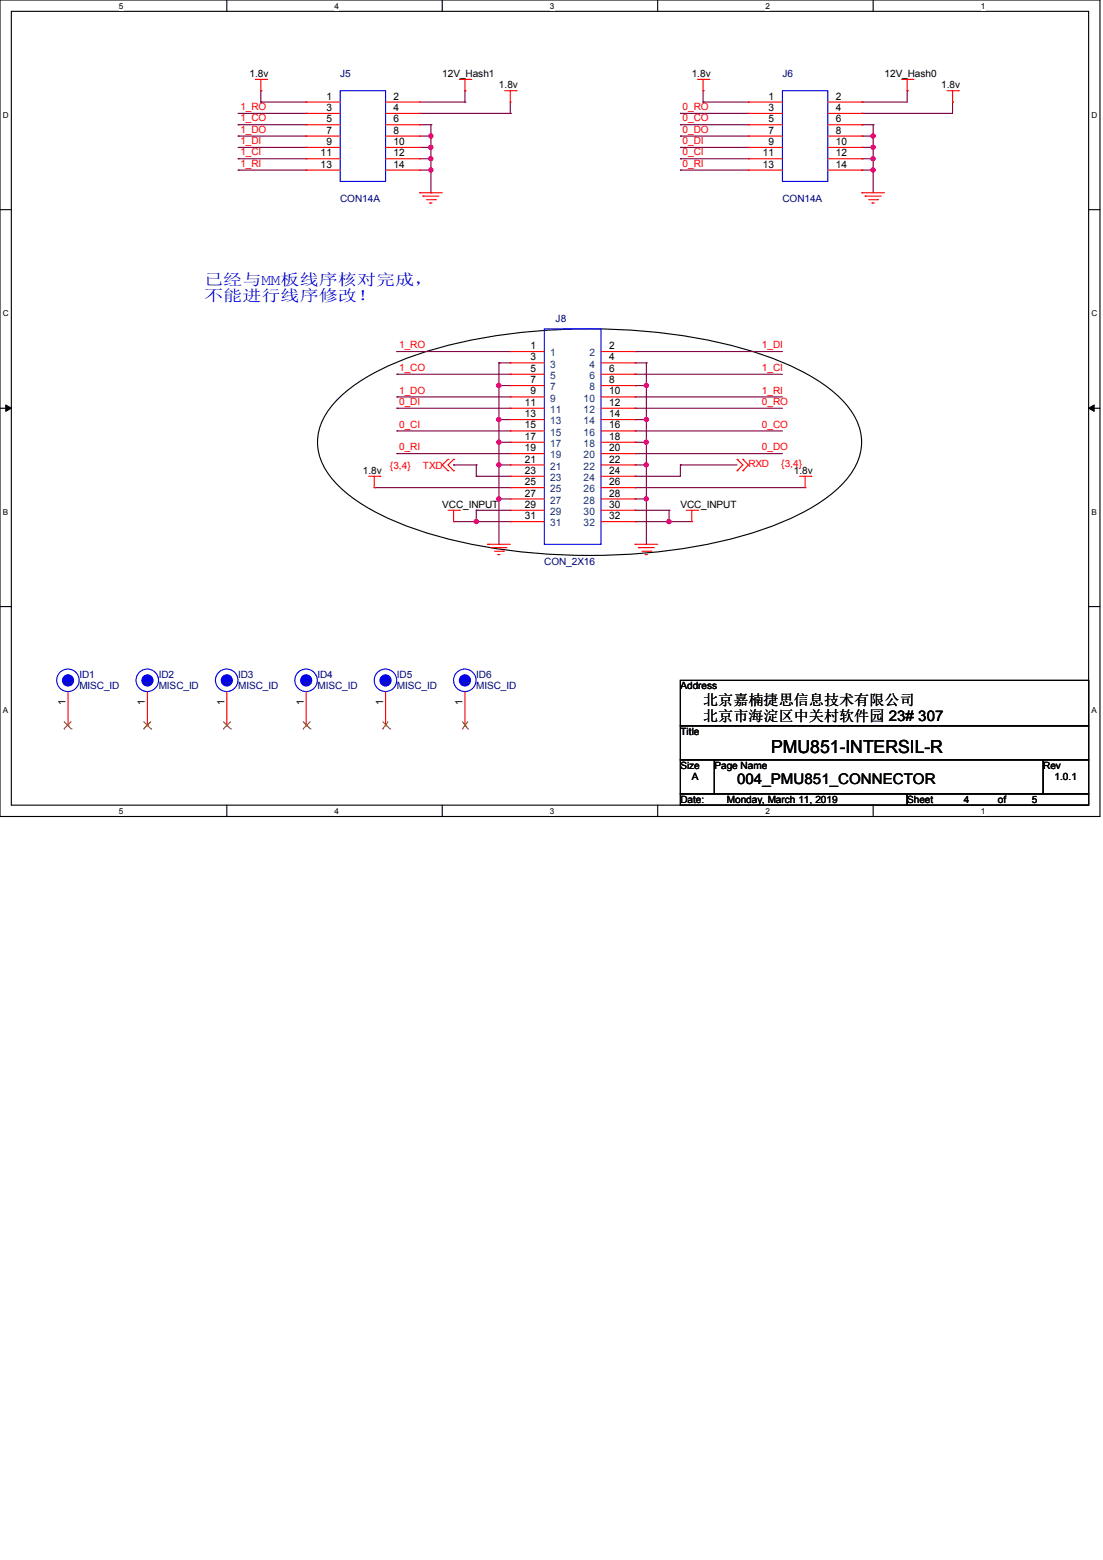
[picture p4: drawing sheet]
<svg xmlns="http://www.w3.org/2000/svg" width="210mm" height="297mm" viewBox="0 0 210 297" stroke-linecap="round" stroke-linejoin="round" font-family="sans-serif">
<path d="M0 0h209.4v155.4h-209.4zM2.2 2.2h205.1v151.1h-205.1z" fill="none" stroke="#000" stroke-width=".21"/>
<g fill="#fff">
<path d="M22.6 .3h.9v1.7h-.9z"/>
<path d="M22.6 153.5h.9v1.8h-.9z"/>
</g>
<path d="M43.2 0v2.2M43.2 153.3v2.1" fill="none" stroke="#000" stroke-width=".21"/>
<g fill="#fff">
<path d="M63.7 .3h.8v1.7h-.8z"/>
<path d="M63.7 153.5h.8v1.8h-.8z"/>
</g>
<path d="M84.2 0v2.2M84.2 153.3v2.1" fill="none" stroke="#000" stroke-width=".21"/>
<g fill="#fff">
<path d="M104.7 .3h.8v1.7h-.8z"/>
<path d="M104.7 153.5h.8v1.8h-.8z"/>
</g>
<path d="M125.2 0v2.2M125.2 153.3v2.1" fill="none" stroke="#000" stroke-width=".21"/>
<g fill="#fff">
<path d="M145.7 .3h.9v1.7h-.9z"/>
<path d="M145.7 153.5h.9v1.8h-.9z"/>
</g>
<path d="M166.2 0v2.2M166.2 153.3v2.1" fill="none" stroke="#000" stroke-width=".21"/>
<g fill="#fff">
<path d="M186.7 .3h.9v1.7h-.9z"/>
<path d="M186.7 153.5h.9v1.8h-.9z"/>
<path d="M.6 21h1.1v1.8h-1.1z"/>
<path d="M207.8 21h1.1v1.8h-1.1z"/>
<path d="M.6 58.8h1.1v1.7h-1.1z"/>
<path d="M207.8 58.8h1.1v1.7h-1.1z"/>
</g>
<path d="M0 39.9h2.2M207.3 39.9h2.1" fill="none" stroke="#000" stroke-width=".21"/>
<g fill="#fff">
<path d="M.6 96.6h1v1.7h-1z"/>
<path d="M207.8 96.6h1v1.7h-1z"/>
</g>
<path d="M0 77.7h2.2M207.3 77.7h2.1" fill="none" stroke="#000" stroke-width=".21"/>
<path d="M1.1 77.1l1.1 .6-1.1 .6zM207.3 77.7l1-.6v1.2z" fill="#000" stroke="#000" stroke-width=".19"/>
<g fill="#fff">
<path d="M.6 134.4h.9v1.7h-.9z"/>
<path d="M207.8 134.4h1v1.7h-1z"/>
</g>
<path d="M64.5 75.8a41.1 41.1 0 0 1 16.1-8.7 113.6 113.6 0 0 1 48.7-3.3 75.5 75.5 0 0 1 23.9 7.2 24.4 24.4 0 0 1 9 7.4 10 10 0 0 1-1 12.9 31.1 31.1 0 0 1-12.3 8.1 98.5 98.5 0 0 1-36.7 6.3 98.5 98.5 0 0 1-36.6-6.3 33 33 0 0 1-12.3-8.1 10.2 10.2 0 0 1 0-14.2zM0 115.5h2.2M207.3 115.5h2.1M129.5 129.5h77.8v8.7h-77.8zM129.5 138.2h77.8v6.5h-77.8zM129.5 144.7h6.5v6.4h-6.5zM129.5 151.1h43.2v2.2h-43.2zM136 144.7h62.6v6.4h-62.6zM172.7 151.1h34.6v2.2h-34.6zM198.6 144.7h8.7v6.4h-8.7z" fill="none" stroke="#000" stroke-width=".21"/>
<g fill="none" stroke="#800040" stroke-width=".21">
<path d="M49.7 19.4h.1M49.7 17.3h.1M49.7 19.4h8.6M49.7 17.3v2.1M79.9 19.4h8.6M88.5 19.4h.1M88.5 17.3h.1M88.5 17.3v2.1M97.2 19.4v2.2M133.9 19.4h.1M133.9 17.3h.1M133.9 19.4h8.6"/>
<path d="M133.9 17.3v2.1M164.1 19.4h.1M172.7 17.3h.1M172.7 17.3v2.1h-8.6M181.4 19.4h.1M181.4 19.4v2.2h-17.3M45.3 23.7h.1M45.3 25.9h.1M45.3 30.2h.1M45.3 32.4h.1M45.3 21.6h13M45.3 25.9h13"/>
<path d="M45.3 30.2h13M45.3 23.7h13M45.3 28.1h13M45.3 32.4h13M58.3 21.6h.1M58.3 28.1h.1M79.9 21.6h17.3M79.9 25.9h2.1M79.9 30.2h2.1M79.9 23.7h2.1M79.9 28.1h2.1M79.9 32.4h2.1"/>
<path d="M82 25.9h.1M82 28.1h.1M82 30.2h.1M82 32.4h.1M82 23.7h.1M82 36.7h.1M82 23.7v13M97.2 21.6h.1M129.5 21.6h.1M129.5 23.7h.1M129.5 25.9h.1M129.5 28.1h.1"/>
<path d="M129.5 30.2h.1M129.5 32.4h.1M129.5 21.6h13M129.5 25.9h13M129.5 30.2h13M129.5 23.7h13M129.5 28.1h13M129.5 32.4h13M164.1 23.7h.1M164.1 28.1h.1M164.1 32.4h.1M164.1 21.6h.1"/>
<path d="M164.1 25.9h.1M164.1 30.2h.1M164.1 25.9h2.1M164.1 30.2h2.1M164.1 23.7h2.1M164.1 28.1h2.1M164.1 32.4h2.1M166.2 23.7h.1M166.2 28.1h.1M166.2 32.4h.1M166.2 25.9h.1M166.2 30.2h.1"/>
<path d="M166.2 23.7v13M75.6 66.9h.1M75.6 77.7h.1M75.6 71.2h.1M75.6 75.6h.1M75.6 66.9h21.6M75.6 77.7h21.6M75.6 71.2h21.6M75.6 75.6h21.6M95 79.9h.1M95 73.4h.1M95 69.1h.1"/>
<path d="M95 69.1v34.5M95 79.9h2.2M95 73.4h2.2M95 69.1h2.2M120.9 66.9h.1M120.9 71.2h.1M120.9 75.6h.1M120.9 77.7h.1M120.9 69.1h.1M120.9 73.4h.1M120.9 79.9h.1M120.9 66.9h28.1"/>
<path d="M120.9 77.7h28.1M120.9 71.2h28.1M120.9 75.6h28.1M120.9 79.9h2.2M120.9 73.4h2.2M120.9 69.1h2.2M123.1 69.1h.1M123.1 73.4h.1M123.1 79.9h.1M123.1 69.1v34.5M71.2 92.8h.1M71.2 92.8h26"/>
<path d="M75.6 82h.1M75.6 86.4h.1M75.6 82h21.6M75.6 86.4h21.6M86.4 88.5h.1M86.4 99.3h.1M86.4 88.5h4.3M86.4 99.3h10.8M90.7 88.5h.1M90.7 90.7h.1M90.7 99.3h.1M90.7 97.2h.1"/>
<path d="M90.7 90.7h6.5M90.7 88.5v2.2M90.7 97.2v2.1M90.7 97.2h6.5M95 84.2h.1M95 88.5h.1M95 95h.1M95 84.2h2.2M95 88.5h2.2M95 95h2.2M120.9 82h.1M120.9 86.4h.1"/>
<path d="M120.9 84.2h.1M120.9 92.8h.1M120.9 88.5h.1M120.9 90.7h.1M120.9 95h.1M120.9 99.3h.1M120.9 97.2h.1M120.9 82h28.1M120.9 86.4h28.1M120.9 84.2h2.2M120.9 92.8h32.4M120.9 88.5h2.2"/>
<path d="M120.9 95h2.2M120.9 99.3h10.8M120.9 97.2h6.5M123.1 88.5h.1M123.1 84.2h.1M123.1 95h.1M127.4 97.2h.1M127.4 99.3h.1M127.4 97.2v2.1M129.5 88.5h.1M129.5 88.5h10.8M129.5 88.5v2.2h-8.6"/>
</g>
<g fill="#f0f" stroke="#f0f" stroke-width=".21">
<circle cx="82" cy="25.9" r=".4"/>
<circle cx="82" cy="30.2" r=".4"/>
<circle cx="82" cy="28" r=".4"/>
<circle cx="82" cy="32.4" r=".4"/>
<circle cx="166.2" cy="32.4" r=".4"/>
<circle cx="166.2" cy="28" r=".4"/>
<circle cx="166.2" cy="25.9" r=".4"/>
<circle cx="166.2" cy="30.2" r=".4"/>
<circle cx="95" cy="84.2" r=".4"/>
<circle cx="95" cy="79.9" r=".4"/>
<circle cx="95" cy="73.4" r=".4"/>
<circle cx="123" cy="79.9" r=".4"/>
<circle cx="123" cy="73.4" r=".4"/>
<circle cx="95" cy="88.5" r=".4"/>
<circle cx="123" cy="88.5" r=".4"/>
<circle cx="123" cy="84.2" r=".4"/>
<circle cx="123" cy="95" r=".4"/>
<circle cx="95" cy="95" r=".4"/>
<circle cx="90.7" cy="99.3" r=".4"/>
<circle cx="127.4" cy="99.3" r=".4"/>
</g>
<g fill="none" stroke="#f00" stroke-width=".21">
<path d="M48.6 15.1h2.2M49.7 17.3h.1M49.7 15.1v2.2M50.8 15.1h.1M58.3 19.4h.1M58.3 19.4h6.5M73.4 19.4h6.5M79.9 19.4h.1M87.5 15.1h2.1M88.5 17.3h.1M88.5 15.1v2.2M89.6 15.1h.1"/>
<path d="M96.1 17.3h2.2M97.2 19.4h.1M97.2 17.3v2.1M98.3 17.3h.1M132.8 15.1h2.2M133.9 17.3h.1M133.9 15.1v2.2M135 15.1h.1M142.5 19.4h.1M142.5 19.4h6.5M157.6 19.4h6.5M164.1 19.4h.1"/>
<path d="M171.7 15.1h2.1M172.7 17.3h.1M172.7 15.1v2.2M173.8 15.1h.1M180.3 17.3h2.2M181.4 19.4h.1M181.4 17.3v2.1M182.5 17.3h.1M58.3 21.6h.1M58.3 23.7h.1M58.3 25.9h.1M58.3 28.1h.1"/>
<path d="M58.3 30.2h.1M58.3 32.4h.1M58.3 21.6h6.5M58.3 23.7h6.5M58.3 25.9h6.5M58.3 28.1h6.5M58.3 30.2h6.5M58.3 32.4h6.5M73.4 21.6h6.5M73.4 23.7h6.5M73.4 25.9h6.5M73.4 28.1h6.5"/>
<path d="M73.4 30.2h6.5M73.4 32.4h6.5M79.9 36.7h.1M79.9 21.6h.1M79.9 23.7h.1M79.9 25.9h.1M79.9 28.1h.1M79.9 30.2h.1M79.9 32.4h.1M79.9 36.7h4.3M80.5 37.3h.1M80.5 37.3h3.1"/>
<path d="M81.2 38h1.7M81.8 38.7h.1M81.8 38.7h.5M82.9 38h.1M142.5 21.6h.1M142.5 23.7h.1M142.5 25.9h.1M142.5 28.1h.1M142.5 30.2h.1M142.5 32.4h.1M142.5 21.6h6.5M142.5 23.7h6.5"/>
<path d="M142.5 25.9h6.5M142.5 28.1h6.5M142.5 30.2h6.5M142.5 32.4h6.5M157.6 21.6h6.5M157.6 23.7h6.5M157.6 25.9h6.5M157.6 28.1h6.5M157.6 30.2h6.5M157.6 32.4h6.5M164.1 36.7h.1M164.1 21.6h.1"/>
<path d="M164.1 23.7h.1M164.1 25.9h.1M164.1 28.1h.1M164.1 30.2h.1M164.1 32.4h.1M164.1 36.7h4.3M164.7 37.3h.1M164.7 37.3h3.1M165.4 38h1.7M166 38.7h.1M166 38.7h.5M167.1 38h.1"/>
<path d="M97.2 66.9h.1M97.2 69.1h.1M97.2 71.2h.1M97.2 73.4h.1M97.2 75.6h.1M97.2 77.7h.1M97.2 79.9h.1M97.2 66.9h6.4M97.2 69.1h6.4M97.2 71.2h6.4M97.2 73.4h6.4M97.2 75.6h6.4"/>
<path d="M97.2 77.7h6.4M97.2 79.9h6.4M114.4 66.9h6.5M114.4 69.1h6.5M114.4 71.2h6.5M114.4 73.4h6.5M114.4 75.6h6.5M114.4 77.7h6.5M114.4 79.9h6.5M120.9 66.9h.1M120.9 69.1h.1M120.9 71.2h.1"/>
<path d="M120.9 73.4h.1M120.9 75.6h.1M120.9 77.7h.1M120.9 79.9h.1M70.2 90.7h2.1M71.2 92.8h.1M71.2 90.7v2.1M72.3 90.7h.1M85.3 87.5h.1M85.3 89.6h.1M85.3 97.2h2.2M85.3 87.5l-1.1 1 1.1 1.1"/>
<path d="M86.4 99.3h.1M86.4 87.5h.1M86.4 89.6h.1M86.4 97.2v2.1M86.4 87.5l-1.1 1 1.1 1.1M87.5 97.2h.1M97.2 82h.1M97.2 84.2h.1M97.2 86.4h.1M97.2 88.5h.1M97.2 90.7h.1M97.2 92.8h.1"/>
<path d="M97.2 95h.1M97.2 97.2h.1M97.2 99.3h.1M97.2 90.7h6.4M97.2 97.2h6.4M97.2 82h6.4M97.2 84.2h6.4M97.2 86.4h6.4M97.2 88.5h6.4M97.2 92.8h6.4M97.2 95h6.4M97.2 99.3h6.4"/>
<path d="M114.4 90.7h6.5M114.4 97.2h6.5M114.4 82h6.5M114.4 84.2h6.5M114.4 86.4h6.5M114.4 88.5h6.5M114.4 92.8h6.5M114.4 95h6.5M114.4 99.3h6.5M120.9 82h.1M120.9 84.2h.1M120.9 86.4h.1"/>
<path d="M120.9 88.5h.1M120.9 90.7h.1M120.9 92.8h.1M120.9 95h.1M120.9 97.2h.1M120.9 99.3h.1M130.6 97.2h2.2M131.7 99.3h.1M131.7 97.2v2.1M132.8 97.2h.1M140.3 89.6h.1M140.3 87.5h.1"/>
<path d="M140.3 87.5l1.1 1-1.1 1.1M141.4 89.6h.1M141.4 87.5h.1M141.4 87.5l1.1 1-1.1 1.1M152.2 90.7h2.2M153.3 92.8h.1M153.3 90.7v2.1M154.4 90.7h.1M92.8 103.6h.1M92.8 103.6h4.4M93.5 104.3h.1M93.5 104.3h3"/>
<path d="M94.1 104.9h1.7M94.8 105.6h.1M94.8 105.6h.4M95.8 104.9h.1M120.9 103.6h.1M120.9 103.6h4.3M121.5 104.3h.1M121.5 104.3h3.1M122.2 104.9h1.7M122.9 105.6h.1M122.9 105.6h.4M123.9 104.9h.1"/>
<path d="M13 138.2h.1M13 131.7v6.5M28.1 138.2h.1M28.1 131.7v6.5M43.2 138.2h.1M43.2 131.7v6.5M58.3 138.2h.1M58.3 131.7v6.5M73.4 138.2h.1M73.4 131.7v6.5M88.5 138.2h.1M88.5 131.7v6.5"/>
</g>
<g fill="none" stroke="#00f" stroke-width=".21">
<path d="M64.8 17.3h8.6v17.2h-8.6zM149 17.3h8.6v17.2h-8.6zM103.6 62.6h10.8v41h-10.8z"/>
<circle cx="12.9" cy="129.5" r="2.14"/>
<circle cx="28" cy="129.5" r="2.14"/>
<circle cx="43.2" cy="129.5" r="2.14"/>
<circle cx="58.3" cy="129.5" r="2.14"/>
<circle cx="73.4" cy="129.5" r="2.14"/>
<circle cx="88.5" cy="129.5" r="2.14"/>
</g>
<g fill="#00f" stroke="#00f" stroke-width=".21">
<circle cx="58.3" cy="129.5" r="1.06"/>
<circle cx="43.2" cy="129.5" r="1.06"/>
<circle cx="28.1" cy="129.5" r="1.06"/>
<circle cx="13" cy="129.5" r="1.06"/>
<circle cx="88.5" cy="129.5" r="1.06"/>
<circle cx="73.4" cy="129.5" r="1.06"/>
</g>
<g fill="none" stroke="#804000" stroke-width=".19">
<path d="M12.2 138.8h.1M12.2 137.4l1.4 1.4M13.6 138.8h.1M13.6 137.4l-1.4 1.4M27.3 138.8h.1M27.3 137.4l1.5 1.4M28.8 138.8h.1M28.8 137.4l-1.5 1.4M42.5 138.8h.1M42.5 137.4l1.4 1.4M43.9 138.8h.1M43.9 137.4l-1.4 1.4"/>
<path d="M57.7 138.8h.1M57.7 137.4l1.4 1.4M59.1 138.8h.1M59.1 137.4l-1.4 1.4M72.8 138.8h.1M72.8 137.4l1.5 1.4M73.9 137.4l-1.1 1.4M74.3 138.8h.1M88 138.8h.1M88 137.4l1.1 1.4M89.1 138.8h.1M89.1 137.4l-1.1 1.4"/>
</g>
<text font-size="3.4" x="146.8" y="143.4">PMU851-INTERSIL-R</text>
<g font-size="3" fill="#00f">
<text x="38.9" y="54.2">已经与MM板线序核对完成，</text>
<text x="38.9" y="57.2">不能进行线序修改！</text>
</g>
<g font-size="2.8">
<text x="133.9" y="134.2">北京嘉楠捷思信息技术有限公司</text>
<text x="133.9" y="137.2">北京市海淀区中关村软件园 23# 307</text>
<text x="140.3" y="149.4">004_PMU851_CONNECTOR</text>
</g>
<g font-size="1.9">
<text x="47.5" y="14.6">1.8v</text>
<text x="84.2" y="14.6">12V_Hash1</text>
<text x="95" y="16.8">1.8v</text>
<text x="131.7" y="14.6">1.8v</text>
<text x="168.4" y="14.6">12V_Hash0</text>
<text x="179.2" y="16.8">1.8v</text>
<text x="62.1" y="19">1</text>
<text x="62.1" y="21.1">3</text>
<text x="62.1" y="23.3">5</text>
<text x="74.9" y="19">2</text>
<text x="74.9" y="21.1">4</text>
<text x="74.9" y="23.3">6</text>
<text x="146.3" y="19">1</text>
<text x="146.3" y="21.1">3</text>
<text x="146.3" y="23.3">5</text>
<text x="159.1" y="19">2</text>
<text x="159.1" y="21.1">4</text>
<text x="159.1" y="23.3">6</text>
<text x="61" y="29.8">11</text>
<text x="62.1" y="25.4">7</text>
<text x="62.1" y="27.6">9</text>
<text x="74.9" y="25.4">8</text>
<text x="74.9" y="27.6">10</text>
<text x="74.9" y="29.8">12</text>
<text x="145.2" y="29.8">11</text>
<text x="146.3" y="25.4">7</text>
<text x="146.3" y="27.6">9</text>
<text x="159.1" y="25.4">8</text>
<text x="159.1" y="27.6">10</text>
<text x="159.1" y="29.8">12</text>
<text x="61" y="31.9">13</text>
<text x="74.9" y="31.9">14</text>
<text x="145.2" y="31.9">13</text>
<text x="159.1" y="31.9">14</text>
<text x="101" y="66.5">1</text>
<text x="101" y="68.6">3</text>
<text x="101" y="70.8">5</text>
<text x="115.9" y="66.5">2</text>
<text x="115.9" y="68.6">4</text>
<text x="115.9" y="70.8">6</text>
<text x="99.9" y="77.3">11</text>
<text x="101" y="72.9">7</text>
<text x="101" y="75.1">9</text>
<text x="115.9" y="72.9">8</text>
<text x="115.9" y="75.1">10</text>
<text x="115.9" y="77.3">12</text>
<text x="99.9" y="79.4">13</text>
<text x="99.9" y="81.6">15</text>
<text x="99.9" y="83.7">17</text>
<text x="115.9" y="79.4">14</text>
<text x="115.9" y="81.6">16</text>
<text x="115.9" y="83.7">18</text>
<text x="99.9" y="85.9">19</text>
<text x="99.9" y="88.1">21</text>
<text x="115.9" y="85.9">20</text>
<text x="115.9" y="88.1">22</text>
<text x="69.1" y="90.2">1.8v</text>
<text x="99.9" y="90.2">23</text>
<text x="99.9" y="92.4">25</text>
<text x="99.9" y="94.5">27</text>
<text x="115.9" y="90.2">24</text>
<text x="115.9" y="92.4">26</text>
<text x="115.9" y="94.5">28</text>
<text x="151.1" y="90.2">1.8v</text>
<text x="84.2" y="96.7">VCC_INPUT</text>
<text x="99.9" y="96.7">29</text>
<text x="99.9" y="98.8">31</text>
<text x="115.9" y="96.7">30</text>
<text x="115.9" y="98.8">32</text>
<text x="129.5" y="96.7">VCC_INPUT</text>
<text x="129.5" y="131.2">Address</text>
<text x="12.5" y="134.3" transform="rotate(-90 12.5 134.3)">1</text>
<text x="27.6" y="134.3" transform="rotate(-90 27.6 134.3)">1</text>
<text x="42.7" y="134.3" transform="rotate(-90 42.7 134.3)">1</text>
<text x="57.8" y="134.3" transform="rotate(-90 57.8 134.3)">1</text>
<text x="72.9" y="134.3" transform="rotate(-90 72.9 134.3)">1</text>
<text x="88.1" y="134.3" transform="rotate(-90 88.1 134.3)">1</text>
<text x="129.5" y="139.9">Title</text>
<text x="129.5" y="146.3">Size</text>
<text x="131.7" y="148.5">A</text>
<text x="136" y="146.3">Page Name</text>
<text x="198.6" y="146.3">Rev</text>
<text x="200.8" y="148.5">1.0.1</text>
<text x="129.5" y="152.8">Date:</text>
<text x="138.4" y="152.8">Monday, March 11, 2019</text>
<text x="172.7" y="152.8">Sheet</text>
<text x="183.5" y="152.8">4</text>
<text x="190" y="152.8">of</text>
<text x="196.5" y="152.8">5</text>
</g>
<g font-size="1.9" fill="#000080">
<text x="64.8" y="14.6">J5</text>
<text x="149" y="14.6">J6</text>
<text x="64.8" y="38.4">CON14A</text>
<text x="149" y="38.4">CON14A</text>
<text x="105.8" y="61.3">J8</text>
<text x="103.6" y="107.5">CON_2X16</text>
<text x="15.1" y="129.1">ID1</text>
<text x="15.1" y="131.2">MISC_ID</text>
<text x="30.2" y="129.1">ID2</text>
<text x="30.2" y="131.2">MISC_ID</text>
<text x="45.3" y="129.1">ID3</text>
<text x="45.3" y="131.2">MISC_ID</text>
<text x="60.4" y="129.1">ID4</text>
<text x="60.4" y="131.2">MISC_ID</text>
<text x="75.6" y="129.1">ID5</text>
<text x="75.6" y="131.2">MISC_ID</text>
<text x="90.7" y="129.1">ID6</text>
<text x="90.7" y="131.2">MISC_ID</text>
</g>
<g font-size="1.9" fill="#f00">
<text x="45.8" y="21">1_RO</text>
<text x="45.8" y="23.1">1_CO</text>
<text x="130" y="21">0_RO</text>
<text x="130" y="23.1">0_CO</text>
<text x="45.8" y="25.3">1_DO</text>
<text x="45.8" y="27.4">1_DI</text>
<text x="45.8" y="29.6">1_CI</text>
<text x="130" y="25.3">0_DO</text>
<text x="130" y="27.4">0_DI</text>
<text x="130" y="29.6">0_CI</text>
<text x="45.8" y="31.7">1_RI</text>
<text x="130" y="31.7">0_RI</text>
<text x="76" y="66.3">1_RO</text>
<text x="76" y="70.6">1_CO</text>
<text x="145.1" y="66.3">1_DI</text>
<text x="145.1" y="70.6">1_CI</text>
<text x="76" y="77.1">0_DI</text>
<text x="76" y="74.9">1_DO</text>
<text x="145.1" y="74.9">1_RI</text>
<text x="145.1" y="77.1">0_RO</text>
<text x="76" y="81.4">0_CI</text>
<text x="145.1" y="81.4">0_CO</text>
<text x="74.2" y="89.4">{3,4}</text>
<text x="76" y="85.7">0_RI</text>
<text x="80.5" y="89.4">TXD</text>
<text x="142.5" y="88.9">RXD</text>
<text x="145.1" y="85.7">0_DO</text>
<text x="148.8" y="88.9">{3,4}</text>
</g>
<g font-size="1.9" fill="#004080">
<text x="104.7" y="67.8">1</text>
<text x="104.7" y="70">3</text>
<text x="112.2" y="67.8">2</text>
<text x="112.2" y="70">4</text>
<text x="104.7" y="72.1">5</text>
<text x="104.7" y="74.3">7</text>
<text x="104.7" y="76.5">9</text>
<text x="111.1" y="76.5">10</text>
<text x="112.2" y="72.1">6</text>
<text x="112.2" y="74.3">8</text>
<text x="104.7" y="78.6">11</text>
<text x="104.7" y="80.8">13</text>
<text x="104.7" y="82.9">15</text>
<text x="111.1" y="78.6">12</text>
<text x="111.1" y="80.8">14</text>
<text x="111.1" y="82.9">16</text>
<text x="104.7" y="85.1">17</text>
<text x="104.7" y="87.2">19</text>
<text x="104.7" y="89.4">21</text>
<text x="111.1" y="85.1">18</text>
<text x="111.1" y="87.2">20</text>
<text x="111.1" y="89.4">22</text>
<text x="104.7" y="91.6">23</text>
<text x="104.7" y="93.7">25</text>
<text x="104.7" y="95.9">27</text>
<text x="111.1" y="91.6">24</text>
<text x="111.1" y="93.7">26</text>
<text x="111.1" y="95.9">28</text>
<text x="104.7" y="98">29</text>
<text x="104.7" y="100.2">31</text>
<text x="111.1" y="98">30</text>
<text x="111.1" y="100.2">32</text>
<text x="13.9" y="130.6" transform="rotate(-90 13.9 130.6)">1</text>
<text x="29" y="130.6" transform="rotate(-90 29 130.6)">1</text>
<text x="44.1" y="130.6" transform="rotate(-90 44.1 130.6)">1</text>
<text x="59.2" y="130.6" transform="rotate(-90 59.2 130.6)">1</text>
<text x="74.3" y="130.6" transform="rotate(-90 74.3 130.6)">1</text>
<text x="89.4" y="130.6" transform="rotate(-90 89.4 130.6)">1</text>
</g>
<g font-size="1.6">
<text x="22.6" y="1.6">5</text>
<text x="63.7" y="1.6">4</text>
<text x="104.7" y="1.6">3</text>
<text x="145.7" y="1.6">2</text>
<text x="186.7" y="1.6">1</text>
<text x=".5" y="22.4">D</text>
<text x="207.8" y="22.4">D</text>
<text x=".5" y="60.2">C</text>
<text x="207.8" y="60.2">C</text>
<text x=".5" y="98">B</text>
<text x="207.8" y="98">B</text>
<text x=".5" y="135.8">A</text>
<text x="207.8" y="135.8">A</text>
<text x="22.6" y="154.9">5</text>
<text x="63.7" y="154.9">4</text>
<text x="104.7" y="154.9">3</text>
<text x="145.7" y="154.9">2</text>
<text x="186.7" y="154.9">1</text>
</g>
</svg>
